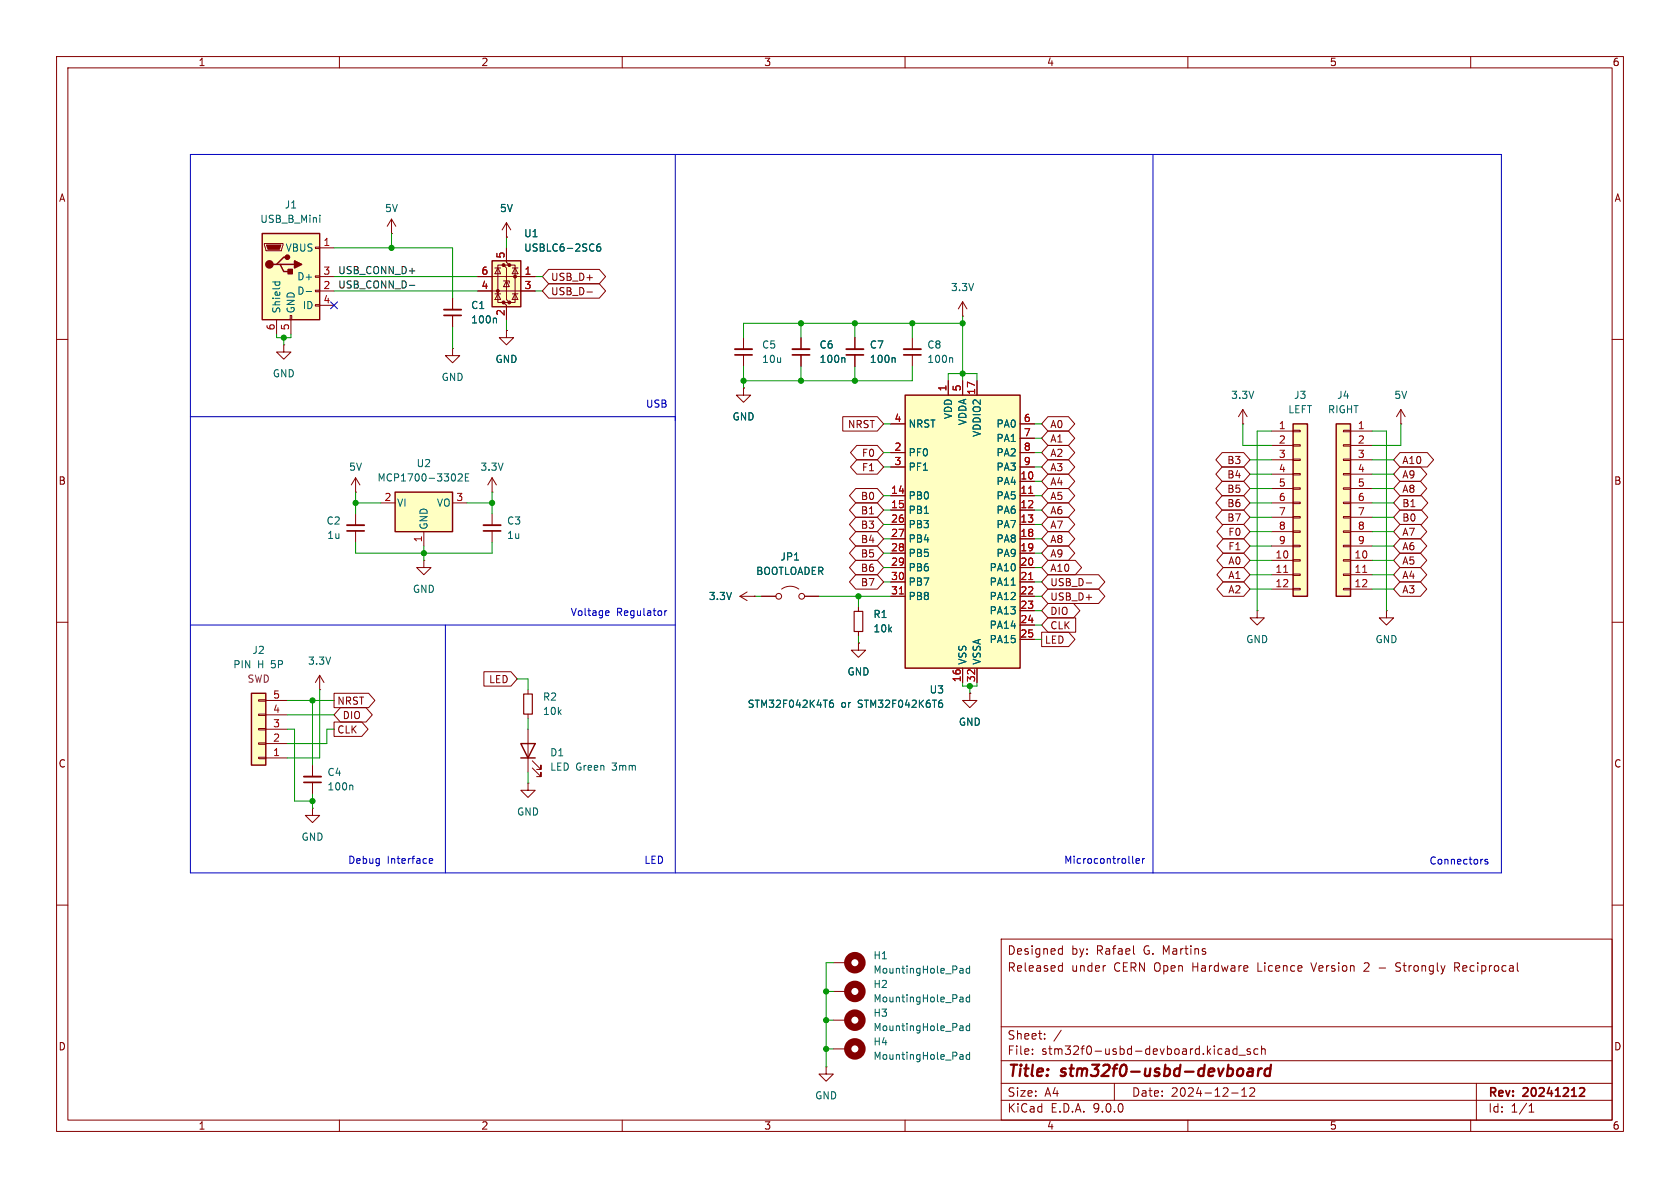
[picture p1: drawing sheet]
<svg xmlns="http://www.w3.org/2000/svg" width="297mm" height="210mm" viewBox="0 0 297 210" stroke-linecap="round" stroke-linejoin="round" font-family="sans-serif">
<g fill="none" stroke="#840000" stroke-width=".18">
<path d="M10 10h277v190h-277zM12 12h273v186h-273zM60 10v2M110 10v2M160 10v2M210 10v2M260 10v2M69.2 38.7l-.7 1.3M69.2 38.7l.8 1.3M69.2 38.7v2.6M69.2 41.3h.1M151.1 59.7v2"/>
<path d="M161.3 59.7v2M170.2 55.9h.1M170.2 53.3l-.8 1.3M170.2 53.3l.7 1.3M170.2 53.3v2.6M10 60h2M50.2 61v1.2h1.2l-1.2 1.3-1.3-1.3h1.3M50.2 61h.1M80 61.6v1.3h1.3l-1.3 1.2-1.3-1.2h1.3M80 61.6h.1M151.1 62.7v2.1M161.3 62.7v2.1"/>
<path d="M285 60h2M62.9 87h.1M62.9 84.5v2.5M62.9 90.8v2M62.9 93.9v2M62.9 84.5l-.8 1.2M62.9 84.5l.7 1.2M10 110h2M56.5 119.4l-.7 1.3M56.5 119.4l.8 1.3M56.5 119.4v2.5M151.8 113.7v1.2h1.2l-1.2 1.3-1.3-1.3h1.3"/>
<path d="M151.8 113.7h.1M151.8 107.3v.8M151.8 111.6v.8M285 110h2M55.2 135.3v2M55.2 138.3v2M56.5 121.9h.1M93.3 138.4v1.3h1.3l-1.3 1.3-1.2-1.3h1.2M93.3 138.4h.1M10 160h2M147.3 170.2h2.6M177 166h108v32h-108z"/>
<path d="M187.4 170.7l.4 .1M187.4 167.7l.4 .1M187.8 167.2v1.5M187.8 170.2v1.5M187.8 171.6l-.4 .1M187.8 168.6l-.4 .1M195.3 170.7h.2M200.5 168.6l.1 .1M231.7 170.2l.5 1.5M241.2 170.3h.1M242 170.8l-.9 .9h.9M243.8 171.1h1.2"/>
<path d="M246.7 171.6l.6 .1M247.4 170.2h-.4l-.3 .3 .2 .3 .4 .2M257.2 171h.5M257.5 171l.5 .7M257.7 170.2h-.5v1.5M285 160h2M60 198v2M110 198v2M146 188.6v1.3h1.3l-1.3 1.2-1.2-1.2h1.2M146 188.6h.1M160 198v2M177 194.5h108"/>
<path d="M177 191.5h108M177 187.5h108M177 181.5h108M182.5 186.3v.1M182.5 185.5v.1M184.7 183.6v.1M184.7 182.8v.1M187.6 182.1l-1.3 2M197 191.5v3M210 198v2M216.6 186.2l.2 .2 .5-.1M216.7 185.5h.5l.1 .9"/>
<path d="M217.3 185.8h-.5l-.2 .2M217.7 193.2h1.2M218.7 185.5l-.5-.1-.2 .3v.4l.1 .2h.6M218.7 184.9v1.5M219 186.5h1.2M219.5 193.8h.9M219.5 192.7l.5-.4v1.5M221 192.4l.5-.1 .2 .1 .1 .3-.9 1.1h.9M221 185.5l-.3-.1-.2 .2v.2l.5 .2v.3h-.5M222.4 185.5l-.4-.1-.3 .3v.4l.1 .2h.6M223 185.5l.2-.1 .4 .1 .1 .9M223 184.9v1.5"/>
<path d="M260 198v2M261 191.5v6.5M270.3 196.6h.9M270.3 195.5l.4-.4v1.5"/>
</g>
<path d="M149.6 62.7h3.1M159.8 62.7h3M61.3 93.9h3.1M53.7 138.3h3.1M279.3 192.4l.5-.1 .3 .1v.3l-.9 1.1h.9" fill="none" stroke="#840000" stroke-width=".3"/>
<path d="M220.7 189l.2-.1 .6 .1-.1 1.2M221.5 189.4h-.7a.4 .4 0 0 0-.3 .4 .4 .4 0 0 0 .2 .4l.7-.1M222.5 188.9l-.2 1.3M223.1 188.9l-.4 .1-.2 .3M224.6 189a.66 .66 0 0 0-1 .3l-.1 .5 .2 .3 .2 .1 .6-.1M224.7 188.2l-.3 2" fill="none" stroke="#840000" stroke-width=".4"/>
<path d="M149.6 61.7h3.1M159.8 61.7h3M61.3 92.8h3.1M53.7 137.3h3.1" fill="none" stroke="#840000" stroke-width=".33"/>
<path d="M158.1 63.2l.2 .2v.7M168.2 63.2l.2 .2v.7M62.2 138.8l.2 .2v.6M169.8 171.2h.3l.2 .2v.6M170.3 172h-.5M170.3 171.5h-.5M171.4 171.2h-.4l-.2 .2 .1 .6h.5M171.4 170.8v1.2" fill="none" stroke="#006464" stroke-width=".18"/>
<circle cx="151.1" cy="170.2" r="1.27" fill="none" stroke="#840000" stroke-width="1.3"/>
<path d="M151 108.1h1.5v3.5h-1.5z" fill="none" stroke="#840000" stroke-width=".2"/>
<path d="M46.4 41.3h10.1v15.2h-10.1z" fill="#ffffc2"/>
<path d="M46.4 41.3h10.1v15.2h-10.1zM48.9 46.7h.6l.7 1.3h1.2M49.5 46.7h2.6M50.8 45.5h-.6l-1.3 1.2h-.6" fill="none" stroke="#840000" stroke-width=".25"/>
<g fill="none" stroke="#840000" stroke-width=".18">
<path d="M46.7 43.1h3.3v.2l-.2 1h-2.8zM48.9 56.5v2.6M51.3 55.8h.3v.7h-.3zM51.4 56.5v2.6M55.8 43.7h.7v.2h-.7zM55.8 48.8h.7v.2h-.7zM55.8 51.3h.7v.3h-.7zM55.8 53.8h.7v.3h-.7zM56.5 43.8h2.6M56.5 48.9h2.6M56.5 51.4h2.6M56.5 54h2.6"/>
<path d="M171.4 122.6v1.2h1.3l-1.3 1.3-1.2-1.3h1.2M171.4 122.6h.1M55.2 142.9v1.2h1.3l-1.3 1.3-1.2-1.3h1.2M55.2 142.9h.1"/>
</g>
<path d="M47.1 43.3h2.6l-.3 .8h-2z" fill="#840000" stroke="#840000" stroke-width=".18"/>
<g fill="#840000" stroke="#840000" stroke-width=".25">
<path d="M50.9 47.6h.8v.8h-.8z"/>
<path d="M52.1 46.1l1.2 .6-1.2 .7z"/>
<circle cx="47.6" cy="46.7" r=".63"/>
<circle cx="50.8" cy="45.5" r=".38"/>
</g>
<path d="M56.5 38v.2M56.5 38.5v.8M48.2 49.8h1.3M48.7 49.8l-.1 .4M49.4 49.8l.1 .4M54.1 51.5h1" fill="none" stroke="#006464" stroke-width=".18"/>
<path d="M44.4 122.6h2.6v12.7h-2.6z" fill="#ffffc2"/>
<path d="M44.4 122.6h2.6v12.7h-2.6zM92.1 131.4h2.5l-1.3 2.6zM92.1 134h2.5" fill="none" stroke="#840000" stroke-width=".25"/>
<g fill="none" stroke="#840000" stroke-width=".18">
<path d="M45.7 133.9h1.3v.2h-1.3zM45.7 131.3h1.3v.3h-1.3zM45.7 128.8h1.3v.2h-1.3zM45.7 126.2h1.3v.3h-1.3zM45.7 123.7h1.3v.3h-1.3zM47 134h3.8M47 131.4h3.8M47 128.9h3.8M47 126.4h3.8M47 123.8h3.8M93.3 121.9v.8M93.3 126.2v.8"/>
<path d="M93.3 128.9v7.6M94.1 135.8l1.5 1.5v-.8v.8h-.7M94.1 134.5l1.5 1.5v-.7v.7h-.7M147.3 175.3h2.6M147.3 185.4h2.6M147.3 180.3h2.6"/>
</g>
<g fill="none" stroke="#840000" stroke-width="1.3">
<circle cx="151.1" cy="175.3" r="1.27"/>
<circle cx="151.1" cy="185.4" r="1.27"/>
<circle cx="151.1" cy="180.3" r="1.27"/>
</g>
<g fill="none" stroke="#006464" stroke-width=".18">
<path d="M169.8 176.3h.3l.2 .1v.7M170.3 177l-.5 .1M170.3 176.6h-.5M171.4 175.8v1.3M171.4 176.3h-.4l-.2 .2 .1 .5h.5M169.8 181.3h.3l.2 .2v.7M169.8 186.4h.3l.2 .2v.7M170.3 187.2l-.5 .1M170.3 186.7l-.5 .1M170.3 182.1l-.5 .1M170.3 181.6l-.5 .1M171.4 186.5l-.4-.1-.2 .3 .1 .5h.5"/>
<path d="M171.4 180.9v1.3M171.4 186v1.3M171.4 181.4l-.4-.1-.2 .3 .1 .5h.5"/>
</g>
<path d="M92.6 122.7h1.5v3.5h-1.5z" fill="none" stroke="#840000" stroke-width=".2"/>
<path d="M228.6 74.9h2.5v30.5h-2.5z" fill="#ffffc2"/>
<path d="M228.6 74.9h2.5v30.5h-2.5z" fill="none" stroke="#840000" stroke-width=".25"/>
<g fill="none" stroke="#840000" stroke-width=".18">
<path d="M219.7 74.9h.1M219.7 72.4l-.8 1.3M219.7 72.4l.8 1.3M219.7 72.4v2.5M224.8 76.2h3.8M224.8 78.7h3.8M228.6 76.1h1.3v.2h-1.3zM228.6 78.6h1.3v.3h-1.3zM224.8 81.3h3.8M224.8 83.8h3.8M224.8 86.4h3.8M224.8 88.9h3.8"/>
<path d="M224.8 91.4h3.8M224.8 94h3.8M224.8 96.5h3.8M224.8 99.1h3.8M228.6 81.2h1.3v.2h-1.3zM228.6 83.7h1.3v.2h-1.3zM228.6 86.2h1.3v.3h-1.3zM228.6 88.8h1.3v.2h-1.3zM228.6 91.3h1.3v.3h-1.3zM228.6 93.9h1.3v.2h-1.3zM228.6 96.4h1.3v.2h-1.3zM228.6 98.9h1.3v.3h-1.3z"/>
<path d="M224.8 101.6h3.8M224.8 104.1h3.8M228.6 101.5h1.3v.2h-1.3zM228.6 104h1.3v.3h-1.3z"/>
</g>
<path d="M226.9 101.2h.8" fill="none" stroke="#a90000" stroke-width=".18"/>
<path d="M87 46.1h5.1v8.1h-5.1z" fill="#ffffc2"/>
<g fill="#840000" stroke="#840000" stroke-width=".18">
<circle cx="91.1" cy="48.9" r=".25"/>
<circle cx="90" cy="46.9" r=".25"/>
<circle cx="90" cy="53.5" r=".25"/>
<circle cx="89" cy="46.9" r=".25"/>
<circle cx="89" cy="53.5" r=".25"/>
<circle cx="88" cy="51.4" r=".25"/>
</g>
<g fill="none" stroke="#840000" stroke-width=".18">
<path d="M84.5 48.9h10.1M84.5 51.4h10.1M87.5 51.9h1M87.5 47.4h1M88 47.4l.5 1h-1zM88 51.9l.5 1.1h-1zM89 49.7h1v.3M89 46.9h-1v6.6h1M89.5 43.8v2.6l.5 .5h-1l.5 .5v5.6l.5 .5h-1l.5 .5v2.5M89.5 49.7l.5 1h-1zM90 46.9h1.1v6.6h-1.1M90.6 51.9h1"/>
<path d="M90.6 47.4h1M91.1 47.4l.5 1h-1zM91.1 51.9l.5 1.1h-1z"/>
</g>
<path d="M87 46.1h5.1v8.1h-5.1z" fill="none" stroke="#840000" stroke-width=".25"/>
<path d="M106.1 43.1l-.4 .1a.86 .86 0 0 0 0 1.2l.4-.1 .1-.4-.2-.3h-.3l-.2 .3" fill="none" stroke="#006464" stroke-width=".18"/>
<path d="M236.2 74.9h2.6v30.5h-2.6z" fill="#ffffc2"/>
<path d="M236.2 74.9h2.6v30.5h-2.6z" fill="none" stroke="#840000" stroke-width=".25"/>
<g fill="none" stroke="#840000" stroke-width=".18">
<path d="M89.5 39.4l-.7 1.2M89.5 39.4l.8 1.2M89.5 39.4v2.5M80 52.7v2M80 55.8v2M89.5 41.9h.1M89.5 58.4v1.3h1.3l-1.3 1.3-1.2-1.3h1.2M89.5 58.4h.1M141.6 59.7v2M141.6 62.7v2.1M237.5 76.1h1.3v.2h-1.3zM237.5 78.6h1.3v.3h-1.3z"/>
<path d="M238.8 76.2h3.8M238.8 78.7h3.8M247.6 74.9h.1M247.6 72.4l-.7 1.3M247.6 72.4l.8 1.3M247.6 72.4v2.5M237.5 81.2h1.3v.2h-1.3zM237.5 83.7h1.3v.2h-1.3zM237.5 86.2h1.3v.3h-1.3zM237.5 88.8h1.3v.2h-1.3zM237.5 91.3h1.3v.3h-1.3zM237.5 93.9h1.3v.2h-1.3z"/>
<path d="M237.5 96.4h1.3v.2h-1.3zM237.5 98.9h1.3v.3h-1.3zM238.8 81.3h3.8M238.8 83.8h3.8M238.8 86.4h3.8M238.8 88.9h3.8M238.8 91.4h3.8M238.8 94h3.8M238.8 96.5h3.8M238.8 99.1h3.8M222.2 108v1.2h1.3l-1.3 1.3-1.2-1.3h1.2M222.2 108h.1"/>
<path d="M237.5 101.5h1.3v.2h-1.3zM237.5 104h1.3v.3h-1.3zM238.8 101.6h3.8M238.8 104.1h3.8M245.1 108v1.2h1.3l-1.3 1.3-1.3-1.3h1.3M245.1 108h.1"/>
</g>
<path d="M240.9 101.2h.7" fill="none" stroke="#a90000" stroke-width=".18"/>
<path d="M78.5 55.8h3M140.1 62.7h3" fill="none" stroke="#840000" stroke-width=".3"/>
<path d="M78.5 54.7h3M140.1 61.7h3" fill="none" stroke="#840000" stroke-width=".33"/>
<path d="M87.8 56.4v.7M149.2 63.2l.2 .2v.7" fill="none" stroke="#006464" stroke-width=".18"/>
<path d="M160 69.9h20.3v48.2h-20.3z" fill="#ffffc2"/>
<path d="M160 69.9h20.3v48.2h-20.3z" fill="none" stroke="#840000" stroke-width=".25"/>
<g fill="none" stroke="#840000" stroke-width=".18">
<path d="M157.5 74.9h2.5M167.6 67.3v2.6M170.2 67.3v2.6M172.7 67.3v2.6M180.3 74.9h2.6M180.3 77.5h2.6M87 87h.1M87 84.5l-.8 1.2M87 84.5l.8 1.2M87 84.5v2.5M87 90.8v2M87 93.9v2"/>
<path d="M157.5 80h2.5M157.5 82.6h2.5M157.5 87.6h2.5M157.5 90.2h2.5M157.5 92.7h2.5M157.5 95.3h2.5M157.5 97.8h2.5M180.3 80h2.6M180.3 82.6h2.6M180.3 87.6h2.6M180.3 90.2h2.6M180.3 92.7h2.6"/>
<path d="M180.3 95.3h2.6M180.3 97.8h2.6M180.3 85.1h2.6M130.8 105.4h2.5M130.8 105.4l1.3 .8M132.1 104.6l-1.3 .8M133.3 105.4h.1M134.6 105.4h2.6M138.2 104.1a2.54 2.54 0 0 1 3 0M142.2 105.4h2.6M157.5 100.3h2.5M157.5 102.9h2.5"/>
<path d="M157.5 105.4h2.5M170.2 118.1v2.6M172.7 118.1v2.6M180.3 100.3h2.6M180.3 102.9h2.6M180.3 105.4h2.6M180.3 108h2.6M180.3 110.5h2.6M180.3 113h2.6"/>
<circle cx="137.7" cy="105.4" r=".51"/>
<circle cx="141.7" cy="105.4" r=".51"/>
</g>
<path d="M181.9 87.2h.7M159 105h.7M181.9 102.5h.7" fill="none" stroke="#a90000" stroke-width=".18"/>
<path d="M178.8 103.4h.7M147.2 123.8h-.3a.86 .86 0 0 0 0 1.2l.4-.1 .1-.4-.3-.2h-.2l-.3 .2M166.2 124.3h.2l.3 .2-.1 .4-.4 .1M166.5 123.8h-.3" fill="none" stroke="#006464" stroke-width=".18"/>
<path d="M85.5 93.9h3" fill="none" stroke="#840000" stroke-width=".3"/>
<path d="M85.5 92.8h3" fill="none" stroke="#840000" stroke-width=".33"/>
<path d="M69.8 87h10.2v7h-10.2z" fill="#ffffc2"/>
<path d="M69.8 87h10.2v7h-10.2z" fill="none" stroke="#840000" stroke-width=".25"/>
<g fill="none" stroke="#840000" stroke-width=".18">
<path d="M80 52.7v2M80 55.8v2M84.5 48.9h2.5M84.5 51.4h2.5M89.5 41.9h.1M89.5 58.4h.1M89.5 43.8v2.6M89.5 54v2.5M92.1 48.9h2.5M92.1 51.4h2.5M97 50.2h9l1.1 1.2-1.1 1.3h-9l-1.1-1.3zM97 47.6h9l1.1 1.3-1.1 1.3h-9l-1.1-1.3z"/>
<path d="M103.8 51.6h.9M131.4 59.7v2M141.6 59.7v2M151.1 59.7v2M131.4 68.6v1.3h1.3l-1.3 1.2-1.2-1.2h1.2M131.4 68.6h.1M131.4 62.7v2.1M141.6 62.7v2.1M149 73.7h6.1l1.1 1.2-1.1 1.3h-6.1zM151.1 62.7v2.1M151.5 78.7h3.6l1.1 1.3-1.1 1.3h-3.6l-1.1-1.3zM157.5 74.9h2.5"/>
<path d="M167.6 67.3v2.6M170.2 67.3v2.6M172.7 67.3v2.6M180.3 74.9h2.6M180.3 77.5h2.6M185.3 78.7h3.6l1.1 1.3-1.1 1.3h-3.6l-1.2-1.3zM185.3 76.2h3.6l1.1 1.3-1.1 1.2h-3.6l-1.2-1.2zM185.3 73.7h3.6l1.1 1.2-1.1 1.3h-3.6l-1.2-1.3zM67.3 88.9h2.5M74.9 99.1v1.2h1.3l-1.3 1.3-1.2-1.3h1.2M74.9 99.1h.1M74.9 94v2.5"/>
<path d="M80 88.9h2.5M151.3 91.4h3.8l1.1 1.3-1.1 1.3h-3.8l-1.1-1.3zM151.3 96.5h3.8l1.1 1.3-1.1 1.3h-3.8l-1.1-1.3zM151.3 94h3.8l1.1 1.3-1.1 1.2h-3.8l-1.1-1.2zM151.3 99.1h3.8l1.1 1.2-1.1 1.3h-3.8l-1.1-1.3zM151.3 88.9h3.8l1.1 1.3-1.1 1.2h-3.8l-1.1-1.2zM151.3 86.4h3.8l1.1 1.2-1.1 1.3h-3.8l-1.1-1.3zM151.5 81.3h3.6l1.1 1.3-1.1 1.2h-3.6l-1.1-1.2zM157.5 80h2.5M157.5 82.6h2.5M157.5 87.6h2.5M157.5 90.2h2.5"/>
<path d="M157.5 92.7h2.5M157.5 95.3h2.5M157.5 97.8h2.5M180.3 80h2.6M180.3 82.6h2.6M180.3 87.6h2.6M180.3 90.2h2.6M180.3 92.7h2.6M180.3 95.3h2.6M180.3 97.8h2.6M180.3 85.1h2.6M185.3 96.5h3.6l1.1 1.3-1.1 1.3h-3.6l-1.2-1.3z"/>
<path d="M185.3 88.9h3.6l1.1 1.3-1.1 1.2h-3.6l-1.2-1.2zM185.3 94h3.6l1.1 1.3-1.1 1.2h-3.6l-1.2-1.2zM185.3 91.4h3.6l1.1 1.3-1.1 1.3h-3.6l-1.2-1.3zM185.3 81.3h3.6l1.1 1.3-1.1 1.2h-3.6l-1.2-1.2zM185.3 83.8h3.6l1.1 1.3-1.1 1.3h-3.6l-1.2-1.3zM185.3 86.4h3.6l1.1 1.2-1.1 1.3h-3.6l-1.2-1.3zM185.3 99.1h4.8l1.1 1.2-1.1 1.3h-4.8l-1.2-1.3zM216.1 85.1h3.8l1.1 1.3-1.1 1.2h-3.8l-1.2-1.2zM216.1 90.2h3.8l1.1 1.2-1.1 1.3h-3.8l-1.2-1.3zM216.1 80h3.8l1.1 1.3-1.1 1.3h-3.8l-1.2-1.3zM216.1 82.5h3.8l1.1 1.3-1.1 1.3h-3.8l-1.2-1.3zM216.1 87.6h3.8l1.1 1.3-1.1 1.3h-3.8l-1.2-1.3z"/>
<path d="M216.2 92.7h3.7l1.1 1.3-1.1 1.3h-3.7l-1.1-1.3zM216.2 97.8h3.7l1.1 1.3-1.1 1.2h-3.7l-1.1-1.2zM216.2 95.2h3.7l1.1 1.3-1.1 1.3h-3.7l-1.1-1.3zM247.5 80h4.8l1.1 1.3-1.1 1.3h-4.8l-1.1-1.3zM247.5 87.6h3.8l1.1 1.3-1.1 1.3h-3.8l-1.1-1.3zM247.5 85.1h3.6l1.1 1.3-1.1 1.2h-3.6l-1.1-1.2zM247.5 82.5h3.6l1.1 1.3-1.1 1.3h-3.6l-1.1-1.3zM247.5 97.8h3.6l1.1 1.3-1.1 1.2h-3.6l-1.1-1.2zM247.5 90.2h3.8l1.1 1.2-1.1 1.3h-3.8l-1.1-1.3zM247.5 92.7h3.6l1.1 1.3-1.1 1.3h-3.6l-1.1-1.3zM247.5 95.2h3.6l1.1 1.3-1.1 1.3h-3.6l-1.1-1.3zM85.5 118.7h4.8l1.1 1.3-1.1 1.3h-4.8z"/>
<path d="M133.3 105.4h.1M134.6 105.4h2.6M142.2 105.4h2.6M151.3 101.6h3.8l1.1 1.3-1.1 1.2h-3.8l-1.1-1.2zM151.8 113.7h.1M151.8 107.3v.8M151.8 111.6v.8M157.5 100.3h2.5M157.5 102.9h2.5M157.5 105.4h2.5M170.2 118.1v2.6M172.7 118.1v2.6"/>
<path d="M180.3 100.3h2.6M180.3 102.9h2.6M180.3 105.4h2.6M180.3 108h2.6M180.3 110.5h2.6M180.3 113h2.6M184.1 111.8h4.8l1.1 1.2-1.1 1.3h-4.8zM185.3 101.6h8.9l1.1 1.3-1.1 1.2h-8.9l-1.2-1.2zM185.3 109.2h4.9v2.6h-4.9l-1.2-1.3zM185.3 106.7h4.5l1.1 1.3-1.1 1.2h-4.5l-1.2-1.2zM185.3 104.1h8.9l1.1 1.3-1.1 1.3h-8.9l-1.2-1.3zM192 103.1h1"/>
<path d="M216.2 102.9h3.7l1.1 1.2-1.1 1.3h-3.7l-1.1-1.3zM216.2 100.3h3.7l1.1 1.3-1.1 1.3h-3.7l-1.1-1.3zM247.5 100.3h3.6l1.1 1.3-1.1 1.3h-3.6l-1.1-1.3zM247.5 102.9h3.6l1.1 1.2-1.1 1.3h-3.6l-1.1-1.3zM59.1 122.6h6.1l1.1 1.2-1.1 1.3h-6.1zM59.1 127.6h4.9l1.1 1.3-1.1 1.3h-4.9zM60.2 125.1h4.5l1.1 1.3-1.1 1.2h-4.5l-1.1-1.2zM171.4 122.6h.1"/>
</g>
<path d="M87.8 56.4v.7M106.1 43.1l-.4 .1a.86 .86 0 0 0 0 1.2l.4-.1 .1-.4-.2-.3h-.3l-.2 .3M149.2 63.2l.2 .2v.7M158.1 63.2l.2 .2v.7M81 83.9l.5-.1 .2 .3-.8 .9h.8M82.3 84.4h.4M82.9 83.8h-.6v1.2h.6M178.8 103.4h.7M147.2 123.8h-.3a.86 .86 0 0 0 0 1.2l.4-.1 .1-.4-.3-.2h-.2l-.3 .2M166.2 124.3h.2l.3 .2-.1 .4-.4 .1M166.5 123.8h-.3" fill="none" stroke="#006464" stroke-width=".18"/>
<path d="M129.9 62.7h3.1" fill="none" stroke="#840000" stroke-width=".3"/>
<path d="M129.9 61.7h3.1" fill="none" stroke="#840000" stroke-width=".33"/>
<path d="M72.4 50.4h.9" fill="none" stroke="#0f0f0f" stroke-width=".18"/>
<g fill="none" stroke="#0000c2" stroke-width=".18">
<path d="M33.7 27.3h231.7v127h-231.7zM119.4 27.3v127M203.8 27.3v127M33.7 73.7h85.7M33.7 110.5h85.7M78.7 110.5v43.8M107.2 108h.4l.1 .3-.6 .1M107.6 108.7l-.4 .1M117.5 108v.8M117.9 108l-.4 .2M75.9 152.2l.6-.1-.1-.3h-.3l-.2 .2v.6h.5M200.2 152.4l.2 .2"/>
<path d="M200.8 152.2l.6-.1v-.3h-.4l-.2 .2 .1 .6h.5M202 151.8v.8M202.3 151.8l-.3 .2M263 152l-.3-.1-.2 .2 .1 .2 .4 .1v.3h-.5"/>
</g>
<g fill="none" stroke="#009600" stroke-width=".18">
<path d="M48.9 59.1v.6h2.5v-.6M50.2 59.7v1.3M59.1 51.4h25.4M59.1 48.9h25.4M59.1 43.8h20.9v8.9M69.2 41.3v2.5M80 57.8v3.8M89.5 41.9v1.9M89.5 56.5v1.9M94.6 51.4h1.3M94.6 48.9h1.3M141.6 57.2v2.5"/>
<path d="M151.1 57.2v2.5M161.3 57.2v2.5M170.2 55.9v11.4M170.2 57.2h-38.8v2.5M131.4 64.8v3.8M141.6 64.8v2.5M151.1 64.8v2.5M156.2 74.9h1.3M161.3 64.8v2.5h-29.9M167.6 67.3v-1.3h5.1v1.3M182.9 74.9h1.2M182.9 77.5h1.2"/>
<path d="M219.7 74.9v3.8h5.1M224.8 76.2h-2.6v31.8M242.6 76.2h2.5v31.8M247.6 74.9v3.8h-5M62.9 95.9v1.9h24.1v-1.9M62.9 88.9h4.4M62.9 87v3.8M74.9 96.5v2.6M82.5 88.9h4.5M87 87v3.8M156.2 92.7h1.3M156.2 95.3h1.3"/>
<path d="M156.2 97.8h1.3M156.2 82.6h1.3M156.2 90.2h1.3M156.2 87.6h1.3M156.2 80h1.3M182.9 92.7h1.2M182.9 95.3h1.2M182.9 97.8h1.2M182.9 82.6h1.2M182.9 90.2h1.2M182.9 87.6h1.2M182.9 85.1h1.2"/>
<path d="M182.9 80h1.2M221 99.1h3.8M221 96.5h3.8M221 94h3.8M221 81.3h3.8M221 83.8h3.8M221 86.4h3.8M221 88.9h3.8M221 91.4h3.8M242.6 99.1h3.8M242.6 96.5h3.8M242.6 94h3.8"/>
<path d="M242.6 81.3h3.8M242.6 83.8h3.8M242.6 86.4h3.8M242.6 88.9h3.8M242.6 91.4h3.8M133.3 105.4h1.3M144.8 105.4h12.7M151.8 105.4v1.9M151.8 112.4v1.3M156.2 100.3h1.3M156.2 102.9h1.3M182.9 110.5h1.2"/>
<path d="M182.9 108h1.2M182.9 113h1.2M182.9 100.3h1.2M182.9 102.9h1.2M182.9 105.4h1.2M221 104.1h3.8M221 101.6h3.8M242.6 104.1h3.8M242.6 101.6h3.8M50.8 128.9h1.3v12.7h3.1M50.8 123.8h8.3M50.8 126.4h8.3"/>
<path d="M55.2 123.8v11.5M56.5 121.9v12.1h-5.7M59.1 128.9h-1.3v2.5h-7M91.4 120h1.9v1.9M93.3 127v1.9M93.3 136.5v1.9M170.2 120.7v.6h2.5v-.6M171.4 121.3v1.3M55.2 140.3v2.6M146 175.3h1.3M147.3 170.2h-1.3v18.4M146 180.3h1.3"/>
<path d="M146 185.4h1.3"/>
</g>
<path d="M58.4 53.4l1.3 1.2M59.7 53.4l-1.3 1.2" fill="none" stroke="#000084" stroke-width=".18"/>
<path d="M181.9 87.2h.7M159 105h.7M181.9 102.5h.7" fill="none" stroke="#a90000" stroke-width=".18"/>
<g fill="#009600" stroke="#009600" stroke-width=".18">
<circle cx="146" cy="180.3" r=".46"/>
<circle cx="146" cy="185.4" r=".46"/>
<circle cx="171.4" cy="121.3" r=".46"/>
<circle cx="146" cy="175.3" r=".46"/>
<circle cx="151.8" cy="105.4" r=".46"/>
<circle cx="55.2" cy="141.6" r=".46"/>
<circle cx="170.2" cy="66" r=".46"/>
<circle cx="141.6" cy="67.3" r=".46"/>
<circle cx="141.6" cy="57.2" r=".46"/>
<circle cx="151.1" cy="67.3" r=".46"/>
<circle cx="170.2" cy="57.2" r=".46"/>
<circle cx="161.3" cy="57.2" r=".46"/>
<circle cx="151.1" cy="57.2" r=".46"/>
<circle cx="87" cy="88.9" r=".46"/>
<circle cx="62.9" cy="88.9" r=".46"/>
<circle cx="131.4" cy="67.3" r=".46"/>
<circle cx="74.9" cy="97.8" r=".46"/>
<circle cx="69.2" cy="43.8" r=".46"/>
<circle cx="50.2" cy="59.7" r=".46"/>
<circle cx="55.2" cy="123.8" r=".46"/>
</g>
<g font-size="2.8" fill="#840000">
<text x="178" y="190.9">Title:</text>
<text x="187.7" y="190.9">stm32f0-usbd-devboard</text>
</g>
<g font-size="2.1" fill="#840000">
<text x="178" y="172">Released</text>
<text x="178" y="169">Designed</text>
<text x="189.4" y="172">under</text>
<text x="189.4" y="169">by:</text>
<text x="193.9" y="169">Rafael</text>
<text x="197" y="172">CERN Open</text>
<text x="202.3" y="169">G. Martins</text>
<text x="211.1" y="172">Hardware</text>
<text x="222.7" y="172">Licence</text>
<text x="232.4" y="172">Version</text>
<text x="241.9" y="172">2</text>
<text x="247.8" y="172">Strongly</text>
<text x="258.3" y="172">Reciprocal</text>
<text x="178" y="184">Sheet:</text>
<text x="178" y="186.7">File:</text>
<text x="184.1" y="186.7">stm32f0-usbd-devboard.kicad_sch</text>
<text x="178" y="196.9">KiCad</text>
<text x="178" y="194.1">Size:</text>
<text x="184.7" y="194.1">A4</text>
<text x="185.7" y="196.9">E.D.A.</text>
<text x="193.3" y="196.9">9.0.0</text>
<text x="200" y="194.1">Date:</text>
<text x="207" y="194.1">2024-12-12</text>
<text x="263" y="194.3">Rev:</text>
<text x="263" y="196.9">Id:</text>
<text x="267.1" y="196.9">1/1</text>
<text x="269.4" y="194.3">20241212</text>
</g>
<g font-size="1.8" fill="#840000">
<text x="35" y="11.9">1</text>
<text x="85" y="11.9">2</text>
<text x="135" y="11.9">3</text>
<text x="185" y="11.9">4</text>
<text x="235" y="11.9">5</text>
<text x="285" y="11.9">6</text>
<text x="10.3" y="35.9">A</text>
<text x="285.3" y="35.9">A</text>
<text x="97.3" y="52.4">USB_D-</text>
<text x="97.3" y="49.8">USB_D+</text>
<text x="149.8" y="75.9">NRST</text>
<text x="185.6" y="75.9">A0</text>
<text x="152.3" y="83.5">F1</text>
<text x="152.3" y="81">F0</text>
<text x="185.6" y="83.5">A3</text>
<text x="185.6" y="81">A2</text>
<text x="185.6" y="78.4">A1</text>
<text x="216.9" y="82.2">B3</text>
<text x="247.8" y="82.2">A10</text>
<text x="10.3" y="85.9">B</text>
<text x="152.1" y="88.6">B0</text>
<text x="185.6" y="86">A4</text>
<text x="185.6" y="88.6">A5</text>
<text x="216.9" y="87.3">B5</text>
<text x="216.9" y="84.8">B4</text>
<text x="216.9" y="89.9">B6</text>
<text x="247.8" y="89.9">B1</text>
<text x="247.8" y="87.3">A8</text>
<text x="247.8" y="84.8">A9</text>
<text x="285.3" y="85.9">B</text>
<text x="152.1" y="93.7">B3</text>
<text x="152.1" y="91.1">B1</text>
<text x="185.6" y="91.1">A6</text>
<text x="185.6" y="93.7">A7</text>
<text x="216.9" y="92.4">B7</text>
<text x="217" y="94.9">F0</text>
<text x="247.8" y="92.4">B0</text>
<text x="247.8" y="94.9">A7</text>
<text x="152.1" y="98.7">B5</text>
<text x="152.1" y="96.2">B4</text>
<text x="152.1" y="101.3">B6</text>
<text x="185.6" y="98.7">A9</text>
<text x="185.6" y="96.2">A8</text>
<text x="185.6" y="101.3">A10</text>
<text x="217" y="100">A0</text>
<text x="217" y="97.5">F1</text>
<text x="247.8" y="100">A5</text>
<text x="247.8" y="97.5">A6</text>
<text x="152.1" y="103.8">B7</text>
<text x="185.6" y="103.8">USB_D-</text>
<text x="185.6" y="106.4">USB_D+</text>
<text x="217" y="105.1">A2</text>
<text x="217" y="102.6">A1</text>
<text x="247.8" y="102.6">A4</text>
<text x="247.8" y="105.1">A3</text>
<text x="184.6" y="114">LED</text>
<text x="185.6" y="111.4">CLK</text>
<text x="185.6" y="108.9">DIO</text>
<text x="59.5" y="124.8">NRST</text>
<text x="86.4" y="121">LED</text>
<text x="59.5" y="129.9">CLK</text>
<text x="60.5" y="127.3">DIO</text>
<text x="10.3" y="135.9">C</text>
<text x="285.3" y="135.9">C</text>
<text x="10.3" y="185.9">D</text>
<text x="285.3" y="185.9">D</text>
<text x="35" y="199.9">1</text>
<text x="85" y="199.9">2</text>
<text x="135" y="199.9">3</text>
<text x="185" y="199.9">4</text>
<text x="235" y="199.9">5</text>
<text x="285" y="199.9">6</text>
</g>
<g font-size="1.8" fill="#006464">
<text x="45.9" y="39.6">USB_B_Mini</text>
<text x="50.2" y="37.1">J1</text>
<text x="68" y="37.7">5V</text>
<text x="88.3" y="37.7">5V</text>
<text x="50.4" y="44.7">VBUS</text>
<text x="92.6" y="44.7">USBLC6-2SC6</text>
<text x="92.6" y="42.1">U1</text>
<text x="52.5" y="49.8">D+</text>
<text x="52.5" y="52.3">D-</text>
<text x="168" y="51.7">3.3V</text>
<text x="49.8" y="55.5" transform="rotate(-90 49.8 55.5)">Shield</text>
<text x="52.3" y="55.5" transform="rotate(-90 52.3 55.5)">GND</text>
<text x="53.4" y="54.8">ID</text>
<text x="83.2" y="54.8">C1</text>
<text x="83.2" y="57.4">100n</text>
<text x="89.3" y="56" transform="rotate(-90 89.3 56)">2</text>
<text x="87.5" y="64.4">GND</text>
<text x="134.6" y="61.8">C5</text>
<text x="134.6" y="64.4">10u</text>
<text x="144.8" y="61.8">C6</text>
<text x="144.8" y="64.4">100n</text>
<text x="153.7" y="61.8">C7</text>
<text x="153.7" y="64.4">100n</text>
<text x="163.8" y="61.8">C8</text>
<text x="163.8" y="64.4">100n</text>
<text x="48.1" y="66.9">GND</text>
<text x="78" y="67.5">GND</text>
<text x="217.6" y="70.7">3.3V</text>
<text x="228.7" y="70.7">J3</text>
<text x="236.3" y="70.7">J4</text>
<text x="246.4" y="70.7">5V</text>
<text x="129.4" y="74.5">GND</text>
<text x="160.5" y="75.8">NRST</text>
<text x="168.5" y="74.2" transform="rotate(-90 168.5 74.2)">VDD</text>
<text x="171" y="75.3" transform="rotate(-90 171 75.3)">VDDA</text>
<text x="173.6" y="77.3" transform="rotate(-90 173.6 77.3)">VDDIO2</text>
<text x="176.1" y="75.8">PA0</text>
<text x="227.7" y="73.3">LEFT</text>
<text x="234.7" y="73.3">RIGHT</text>
<text x="61.6" y="83.4">5V</text>
<text x="73.6" y="82.8">U2</text>
<text x="84.8" y="83.4">3.3V</text>
<text x="160.5" y="80.9">PF0</text>
<text x="160.5" y="83.4">PF1</text>
<text x="176.1" y="78.3">PA1</text>
<text x="176.1" y="80.9">PA2</text>
<text x="176.1" y="83.4">PA3</text>
<text x="66.6" y="85.3">MCP1700-3302E</text>
<text x="70.1" y="89.8">VI</text>
<text x="77.1" y="89.8">VO</text>
<text x="160.5" y="88.5">PB0</text>
<text x="176.1" y="86">PA4</text>
<text x="176.1" y="88.5">PA5</text>
<text x="57.6" y="92.9">C2</text>
<text x="57.8" y="95.5">1u</text>
<text x="75.8" y="93.7" transform="rotate(-90 75.8 93.7)">GND</text>
<text x="89.5" y="92.9">C3</text>
<text x="89.5" y="95.5">1u</text>
<text x="160.5" y="91">PB1</text>
<text x="160.5" y="93.6">PB3</text>
<text x="176.1" y="91">PA6</text>
<text x="176.1" y="93.6">PA7</text>
<text x="133.6" y="101.8">BOOTLOADER</text>
<text x="137.9" y="99.3">JP1</text>
<text x="160.5" y="96.1">PB4</text>
<text x="160.5" y="98.7">PB5</text>
<text x="160.5" y="101.2">PB6</text>
<text x="174.9" y="101.2">PA10</text>
<text x="176.1" y="96.1">PA8</text>
<text x="176.1" y="98.7">PA9</text>
<text x="72.9" y="105">GND</text>
<text x="125.2" y="106.3">3.3V</text>
<text x="160.5" y="103.7">PB7</text>
<text x="160.5" y="106.3">PB8</text>
<text x="174.9" y="103.7">PA11</text>
<text x="174.9" y="106.3">PA12</text>
<text x="154.3" y="109.4">R1</text>
<text x="154.3" y="112">10k</text>
<text x="174.9" y="108.8">PA13</text>
<text x="174.9" y="111.4">PA14</text>
<text x="174.9" y="113.9">PA15</text>
<text x="220.2" y="113.9">GND</text>
<text x="243.1" y="113.9">GND</text>
<text x="41.1" y="118.3">PIN</text>
<text x="44.5" y="115.8">J2</text>
<text x="45.5" y="118.3">H 5P</text>
<text x="54.4" y="117.7">3.3V</text>
<text x="149.7" y="119.6">GND</text>
<text x="171" y="117.6" transform="rotate(-90 171 117.6)">VSS</text>
<text x="173.6" y="117.6" transform="rotate(-90 173.6 117.6)">VSSA</text>
<text x="95.9" y="124.1">R2</text>
<text x="132.1" y="125.3">STM32F042K4T6</text>
<text x="148.7" y="125.3">or</text>
<text x="151.8" y="125.3">STM32F042K6T6</text>
<text x="164.3" y="122.8">U3</text>
<text x="95.9" y="126.6">10k</text>
<text x="169.4" y="128.5">GND</text>
<text x="57.8" y="137.4">C4</text>
<text x="97.2" y="133.9">D1</text>
<text x="97.2" y="136.4">LED Green</text>
<text x="108.3" y="136.4">3mm</text>
<text x="57.8" y="139.9">100n</text>
<text x="53.2" y="148.8">GND</text>
<text x="91.3" y="144.4">GND</text>
<text x="154.3" y="169.8">H1</text>
<text x="154.3" y="172.3">MountingHole_Pad</text>
<text x="154.3" y="179.9">H3</text>
<text x="154.3" y="174.9">H2</text>
<text x="154.3" y="177.4">MountingHole_Pad</text>
<text x="154.3" y="185">H4</text>
<text x="154.3" y="182.5">MountingHole_Pad</text>
<text x="154.3" y="187.6">MountingHole_Pad</text>
<text x="144" y="194.5">GND</text>
</g>
<g font-size="1.8" fill="#a90000">
<text x="57.1" y="43.6">1</text>
<text x="89.3" y="45.8" transform="rotate(-90 89.3 45.8)">5</text>
<text x="57.1" y="48.6">3</text>
<text x="57.1" y="51.2">2</text>
<text x="57.1" y="53.7">4</text>
<text x="85" y="48.6">6</text>
<text x="85" y="51.2">4</text>
<text x="92.6" y="48.6">1</text>
<text x="92.6" y="51.2">3</text>
<text x="48.6" y="58.5" transform="rotate(-90 48.6 58.5)">6</text>
<text x="51.2" y="58.5" transform="rotate(-90 51.2 58.5)">5</text>
<text x="167.4" y="69.3" transform="rotate(-90 167.4 69.3)">1</text>
<text x="169.9" y="69.3" transform="rotate(-90 169.9 69.3)">5</text>
<text x="172.5" y="69.9" transform="rotate(-90 172.5 69.9)">17</text>
<text x="158" y="74.7">4</text>
<text x="180.9" y="74.7">6</text>
<text x="180.9" y="77.2">7</text>
<text x="226" y="75.9">1</text>
<text x="240" y="75.9">1</text>
<text x="158" y="79.8">2</text>
<text x="158" y="82.3">3</text>
<text x="180.9" y="79.8">8</text>
<text x="180.9" y="82.3">9</text>
<text x="226" y="78.5">2</text>
<text x="226" y="81">3</text>
<text x="226" y="83.6">4</text>
<text x="240" y="78.5">2</text>
<text x="240" y="81">3</text>
<text x="240" y="83.6">4</text>
<text x="67.9" y="88.6">2</text>
<text x="80.6" y="88.6">3</text>
<text x="157.4" y="87.4">14</text>
<text x="157.4" y="89.9">15</text>
<text x="180.3" y="84.8">10</text>
<text x="180.3" y="87.4">11</text>
<text x="180.3" y="89.9">12</text>
<text x="226" y="86.1">5</text>
<text x="226" y="88.6">6</text>
<text x="240" y="86.1">5</text>
<text x="240" y="88.6">6</text>
<text x="74.7" y="96" transform="rotate(-90 74.7 96)">1</text>
<text x="157.4" y="92.5">26</text>
<text x="157.4" y="95">27</text>
<text x="180.3" y="92.5">13</text>
<text x="180.3" y="95">18</text>
<text x="226" y="91.2">7</text>
<text x="226" y="93.7">8</text>
<text x="240" y="91.2">7</text>
<text x="240" y="93.7">8</text>
<text x="157.4" y="97.5">28</text>
<text x="157.4" y="100.1">29</text>
<text x="180.3" y="97.5">19</text>
<text x="180.3" y="100.1">20</text>
<text x="225.4" y="98.8">10</text>
<text x="225.4" y="101.3">11</text>
<text x="226" y="96.3">9</text>
<text x="239.4" y="98.8">10</text>
<text x="239.4" y="101.3">11</text>
<text x="240" y="96.3">9</text>
<text x="157.4" y="102.6">30</text>
<text x="157.4" y="105.2">31</text>
<text x="180.3" y="102.6">21</text>
<text x="180.3" y="105.2">22</text>
<text x="180.3" y="107.7">23</text>
<text x="225.4" y="103.9">12</text>
<text x="239.4" y="103.9">12</text>
<text x="180.3" y="110.2">24</text>
<text x="180.3" y="112.8">25</text>
<text x="48.2" y="123.6">5</text>
<text x="169.9" y="120.7" transform="rotate(-90 169.9 120.7)">16</text>
<text x="172.5" y="120.7" transform="rotate(-90 172.5 120.7)">32</text>
<text x="48.2" y="131.2">2</text>
<text x="48.2" y="128.7">3</text>
<text x="48.2" y="126.1">4</text>
<text x="48.2" y="133.7">1</text>
</g>
<g font-size="1.8" fill="#0f0f0f">
<text x="59.7" y="48.5">USB_CONN_D+</text>
<text x="59.7" y="51.1">USB_CONN_D-</text>
</g>
<g font-size="1.8" fill="#0000c2">
<text x="114.1" y="72.1">USB</text>
<text x="100.8" y="109">Voltage</text>
<text x="109" y="109">Regulator</text>
<text x="61.5" y="152.8">Debug</text>
<text x="68.4" y="152.8">Interface</text>
<text x="113.8" y="152.8">LED</text>
<text x="188" y="152.8">Microcontroller</text>
<text x="252.6" y="152.9">Connectors</text>
</g>
<text font-size="1.8" fill="#840084" x="43.7" y="120.9">SWD</text>
</svg>
